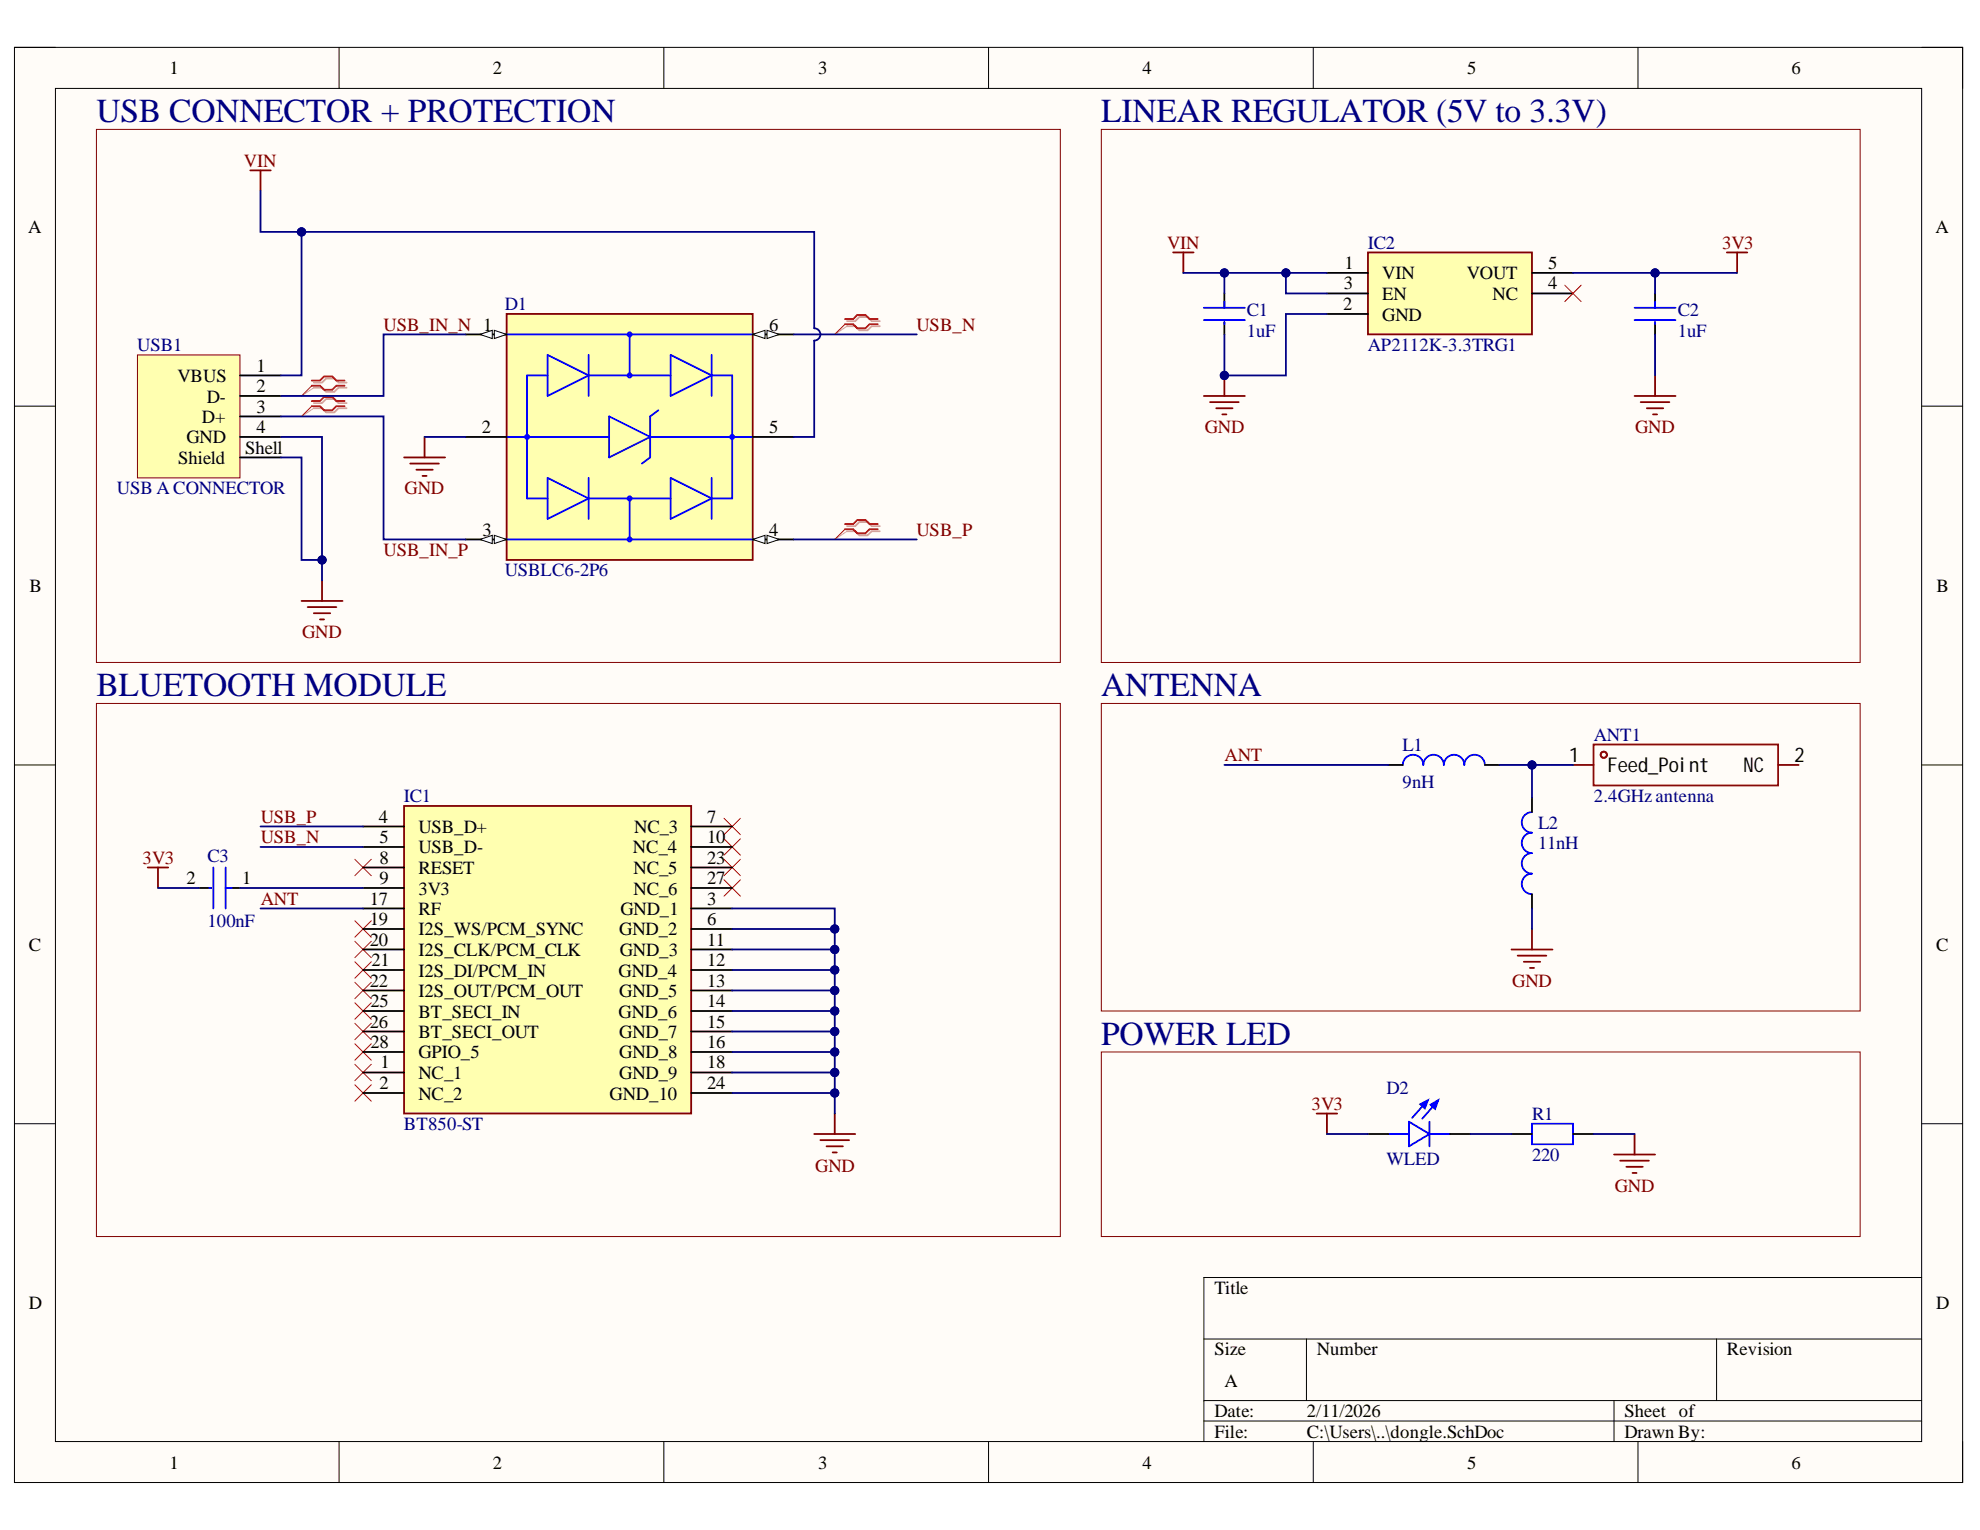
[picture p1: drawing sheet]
<svg xmlns="http://www.w3.org/2000/svg" width="279mm" height="216mm" viewBox="0 0 279 216" stroke-linecap="round" stroke-linejoin="round" font-family="sans-serif">
<path d="M2 6.7h274.9v202.5h-274.9z" fill-rule="evenodd" fill="#fffcf8"/>
<path d="M2 6.7h274.9v202.5h-274.9z" fill="none" stroke="#000" stroke-width=".14"/>
<path d="M7.8 12.5h263.4v190.9h-263.4z" fill-rule="evenodd" fill="#fffcf8"/>
<g fill="none" stroke="#000" stroke-width=".14">
<path d="M2 6.7h5.8M7.8 12.5h263.4v190.9h-263.4zM47.9 6.7v5.8M93.7 6.7v5.8M139.5 6.7v5.8M185.3 6.7v5.8M231.1 6.7v5.8M271.2 6.7h5.7v5.8M2 57.3h5.8M271.2 57.3h5.7M2 107.9h5.8M271.2 107.9h5.7"/>
<path d="M2 158.6h5.8M271.2 158.6h5.7M169.9 188.9h101.3M169.9 197.6h101.3M184.4 188.9v8.7M227.8 197.6v5.8M242.2 188.9v8.7M271.2 180.3h-101.3v23.1M47.9 203.4v5.8M93.7 203.4v5.8M139.5 203.4v5.8M169.9 200.5h101.3"/>
<path d="M185.3 203.4v5.8M231.1 203.4v5.8M276.9 203.4v5.8"/>
</g>
<g fill="none" stroke="#f00" stroke-width=".14">
<path d="M102.2 115.5l2.3 2.3M102.2 118.4l2.3 2.3M104.5 115.5l-2.3 2.3M104.5 118.4l-2.3 2.3M50.1 138.6l2.3 2.3M50.1 135.7l2.3 2.3M50.1 132.8l2.3 2.3M50.1 129.9l2.3 2.3M50.1 121.3l2.3 2.3M52.4 138.6l-2.3 2.3M52.4 135.7l-2.3 2.3M52.4 132.8l-2.3 2.3"/>
<path d="M52.4 129.9l-2.3 2.3M52.4 121.3l-2.3 2.3M102.2 121.3l2.3 2.3M102.2 124.1l2.3 2.4M104.5 121.3l-2.3 2.3M104.5 124.1l-2.3 2.4M50.1 150.2l2.3 2.3M50.1 153.1l2.3 2.3M50.1 147.3l2.3 2.3M50.1 144.4l2.3 2.3M50.1 141.5l2.3 2.3M52.4 150.2l-2.3 2.3"/>
<path d="M52.4 153.1l-2.3 2.3M52.4 147.3l-2.3 2.3M52.4 144.4l-2.3 2.3M52.4 141.5l-2.3 2.3"/>
</g>
<path d="M165.5 35.6h2.9M167 35.6v2.9M117.8 157.1v2.9M114.9 160h5.8M115.8 160.9h4M116.6 161.8h2.3M117.5 162.6h.6" fill="none" stroke="#800000" stroke-width=".25"/>
<g fill="none" stroke="#a00000" stroke-width=".25">
<path d="M224.9 105.1h26v5.7h-26z"/>
<circle cx="226.3" cy="106.5" r=".43"/>
<circle cx="226.3" cy="106.5" r=".44"/>
</g>
<path d="M222 107.9h2.9M250.9 107.9h2.9" fill="none" stroke="#800" stroke-width=".25"/>
<path d="M172.8 41.4v2M172.8 45.5v1.7" fill="none" stroke="#000" stroke-width=".25"/>
<path d="M169.9 43.4h5.8M169.9 45.2h5.8M172.8 42.6v.8M172.8 45.5v.2" fill="none" stroke="#00f" stroke-width=".25"/>
<path d="M193 35.6h23.2v11.6h-23.2z" fill-rule="evenodd" fill="#ffffb0"/>
<path d="M193 35.6h23.2v11.6h-23.2zM169.9 55.9h5.8M170.7 56.7h4.1M171.6 57.6h2.3M172.5 58.5h.6M172.8 53v2.9" fill="none" stroke="#800000" stroke-width=".25"/>
<path d="M187.2 38.5h5.8M216.2 38.5h5.8M187.2 44.3h5.8M187.2 41.4h5.8M216.2 41.4h5.8" fill="none" stroke="#000" stroke-width=".25"/>
<circle cx="172.8" cy="53" r=".58" fill="#000080"/>
<circle cx="172.8" cy="53" r=".58" fill="none" stroke="#000080" stroke-width=".14"/>
<path d="M233.5 41.4v2M233.5 45.5v1.7" fill="none" stroke="#000" stroke-width=".25"/>
<path d="M230.7 43.4h5.7M230.7 45.2h5.7M233.5 42.6v.8M233.5 45.5v.3" fill="none" stroke="#00f" stroke-width=".25"/>
<g fill="none" stroke="#800000" stroke-width=".25">
<path d="M243.7 35.6h2.9M245.1 35.6v2.9M230.7 55.9h5.7M231.5 56.7h4.1M232.4 57.6h2.3M233.3 58.5h.5M233.5 53v2.9M20.8 122.4h2.9M22.3 122.4v2.9M213.3 134h5.8M214.2 134.9h4M215 135.7h2.3"/>
<path d="M215.9 136.6h.6M216.2 131.1v2.9"/>
</g>
<path d="M220.8 40.2l2.3 2.4M223.1 40.2l-2.3 2.4" fill="none" stroke="#f00" stroke-width=".14"/>
<path d="M57 113.7h40.5v43.4h-40.5z" fill-rule="evenodd" fill="#ffffb0"/>
<path d="M57 64.5h5.8M57.9 65.4h4M58.8 66.3h2.3M59.6 67.2h.6M59.9 61.7v2.8M42.5 84.8h5.8M43.4 85.7h4.1M44.3 86.5h2.3M45.2 87.4h.5M45.4 81.9v2.9M57 113.7h40.5v43.4h-40.5z" fill="none" stroke="#800000" stroke-width=".25"/>
<g fill="none" stroke="#000" stroke-width=".25">
<path d="M51.2 116.6h5.8M51.2 119.5h5.8M97.5 116.6h5.8M97.5 119.5h5.8M51.2 128.2h5.8M51.2 131.1h5.8M51.2 122.4h5.8M51.2 125.3h5.8M51.2 134h5.8M51.2 136.9h5.8M51.2 139.8h5.8M97.5 128.2h5.8"/>
<path d="M97.5 131.1h5.8M97.5 122.4h5.8M97.5 125.3h5.8M97.5 134h5.8M97.5 136.9h5.8M97.5 139.8h5.8M51.2 151.3h5.8M51.2 154.2h5.8M51.2 142.7h5.8M51.2 145.6h5.8M51.2 148.4h5.8M97.5 151.3h5.8"/>
<path d="M97.5 154.2h5.8M97.5 142.7h5.8M97.5 145.6h5.8M97.5 148.4h5.8"/>
</g>
<path d="M44.3 54h1.1l.6-.6h1.2l.6 .6h1.1M44.3 54.7h1.1l.6 .6h1.2l.6-.6h1.1M44.3 56.9h1.1l.6-.6h1.2l.6 .6h1.1M44.3 57.6h1.1l.6 .6h1.2l.6-.6h1.1M119.5 45.3h1.2l.6-.6h1.1l.6 .6h1.2M119.5 46h1.2l.6 .6h1.1l.6-.6h1.2M119.5 74.2h1.2l.6-.5h1.1l.6 .5h1.2M119.5 75h1.2l.6 .5h1.1l.6-.5h1.2" fill="none" stroke="#d0a19e" stroke-width=".25"/>
<path d="M44.3 54.7l-1.8 1.2M44.3 57.6l-1.8 1.2M119.5 46l-1.7 1.2M119.5 75l-1.7 1.1" fill="none" stroke="#d0a19e" stroke-width=".14"/>
<path d="M44 53.7h1.2l.5-.6h1.2l.6 .6h1.1M44 54.4h1.2l.5 .6h1.2l.6-.6h1.1M44 56.6h1.2l.5-.6h1.2l.6 .6h1.1M44 57.3h1.2l.5 .6h1.2l.6-.6h1.1M119.2 45h1.2l.6-.6h1.1l.6 .6h1.2M119.2 45.7h1.2l.6 .6h1.1l.6-.6h1.2M119.2 74h1.2l.6-.6h1.1l.6 .6h1.2M119.2 74.7h1.2l.6 .6h1.1l.6-.6h1.2" fill="none" stroke="#f00" stroke-width=".25"/>
<path d="M44 54.4l-1.5 1.5M44 57.3l-1.5 1.5M119.2 45.7l-1.4 1.5M119.2 74.7l-1.4 1.4" fill="none" stroke="#f00" stroke-width=".14"/>
<path d="M71.5 44.3h34.7v34.7h-34.7z" fill-rule="evenodd" fill="#ffffb0"/>
<path d="M71.5 44.3h34.7v34.7h-34.7z" fill="none" stroke="#800000" stroke-width=".25"/>
<g fill="none" stroke="#00f" stroke-width=".25">
<path d="M71.5 47.2h34.7M77.3 50.1l5.8 2.9-5.8 2.9zM77.3 53h-2.9v17.3h2.9M83.1 50.1v5.8M83.1 53h11.5M86 58.8l5.7 2.9-5.7 2.8zM88.9 47.2v5.8M92.9 57.9l-1.2 .9v5.7l-1.1 .9M94.6 50.1l5.8 2.9-5.8 2.9zM100.4 50.1v5.8M100.4 53h2.9v17.3h-2.9M71.5 61.7h14.5"/>
<path d="M71.5 76.1h34.7M77.3 67.4l5.8 2.9-5.8 2.9zM83.1 67.4v5.8M83.1 70.3h11.5M88.9 70.3v5.8M91.7 61.7h14.5M94.6 67.4l5.8 2.9-5.8 2.9zM100.4 67.4v5.8"/>
<circle cx="88.9" cy="47.2" r=".29"/>
<circle cx="88.9" cy="53" r=".29"/>
<circle cx="74.4" cy="61.7" r=".29"/>
<circle cx="88.9" cy="76.1" r=".29"/>
<circle cx="88.9" cy="70.3" r=".29"/>
<circle cx="103.3" cy="61.7" r=".29"/>
</g>
<path d="M65.7 47.2h5.8" fill="none" stroke="#000" stroke-width=".25"/>
<path d="M69.8 46.6l1.7 .6-1.7 .6z" fill="#f8fcff"/>
<path d="M69.8 46.6l1.7 .6-1.7 .6z" fill="none" stroke="#000" stroke-width=".14"/>
<path d="M67.7 47.2l1.8-.6v1.2z" fill="#f8fcff"/>
<path d="M67.7 47.2l1.8-.6v1.2z" fill="none" stroke="#000" stroke-width=".14"/>
<path d="M65.7 61.7h5.8M65.7 76.1h5.8" fill="none" stroke="#000" stroke-width=".25"/>
<path d="M69.8 75.5l1.7 .6-1.7 .6z" fill="#f8fcff"/>
<path d="M69.8 75.5l1.7 .6-1.7 .6z" fill="none" stroke="#000" stroke-width=".14"/>
<path d="M67.7 76.1l1.8-.6v1.2z" fill="#f8fcff"/>
<path d="M67.7 76.1l1.8-.6v1.2z" fill="none" stroke="#000" stroke-width=".14"/>
<path d="M106.2 76.1h5.8" fill="none" stroke="#000" stroke-width=".25"/>
<path d="M106.2 76.1l1.8-.6v1.2z" fill="#f8fcff"/>
<path d="M106.2 76.1l1.8-.6v1.2z" fill="none" stroke="#000" stroke-width=".14"/>
<path d="M108.2 75.5l1.8 .6-1.8 .6z" fill="#f8fcff"/>
<path d="M108.2 75.5l1.8 .6-1.8 .6z" fill="none" stroke="#000" stroke-width=".14"/>
<path d="M106.2 47.2h5.8M106.2 61.7h5.8" fill="none" stroke="#000" stroke-width=".25"/>
<path d="M106.2 47.2l1.8-.6v1.2z" fill="#f8fcff"/>
<path d="M106.2 47.2l1.8-.6v1.2z" fill="none" stroke="#000" stroke-width=".14"/>
<path d="M108.2 46.6l1.8 .6-1.8 .6z" fill="#f8fcff"/>
<path d="M108.2 46.6l1.8 .6-1.8 .6z" fill="none" stroke="#000" stroke-width=".14"/>
<path d="M198 107.9a1.45 1.45 0 0 1 1.4-1.4 1.45 1.45 0 0 1 1.4 1.4 1.45 1.45 0 0 1 1.5-1.4 1.45 1.45 0 0 1 1.4 1.4 1.44 1.44 0 0 1 1.5-1.4 1.44 1.44 0 0 1 1.4 1.4 1.45 1.45 0 0 1 1.5-1.4 1.45 1.45 0 0 1 1.4 1.4M216.2 114.6a1.45 1.45 0 0 0-1.5 1.5 1.45 1.45 0 0 0 1.5 1.4 1.44 1.44 0 0 0-1.5 1.4 1.44 1.44 0 0 0 1.5 1.5 1.45 1.45 0 0 0-1.5 1.4 1.45 1.45 0 0 0 1.5 1.5 1.45 1.45 0 0 0-1.5 1.4 1.45 1.45 0 0 0 1.5 1.5" fill="none" stroke="#00f" stroke-width=".25"/>
<path d="M195.9 107.9h2.1M209.5 107.9h2.1M216.2 112.6v2M216.2 126.2v2" fill="none" stroke="#000" stroke-width=".25"/>
<path d="M35.3 24h2.9M36.8 24v2.9" fill="none" stroke="#800000" stroke-width=".25"/>
<path d="M19.4 50.1h14.5v17.3h-14.5z" fill-rule="evenodd" fill="#ffffb0"/>
<path d="M19.4 50.1h14.5v17.3h-14.5z" fill="none" stroke="#800000" stroke-width=".14"/>
<path d="M33.9 53h5.8M33.9 55.9h5.8M33.9 58.8h5.8M33.9 61.7h5.8M33.9 64.5h5.8" fill="none" stroke="#000" stroke-width=".25"/>
<path d="M198.8 158.3l2.9 1.7-2.9 1.8zM201.3 155.4l-2 2.3M201.7 158.3v3.5M202.7 155.5l-2 2.4M195.9 160h2.9M201.7 160h2.9" fill="none" stroke="#00f" stroke-width=".25"/>
<path d="M200.4 155.8l1.1-.5-.4 1.1z" fill="#00f"/>
<path d="M200.4 155.8l1.1-.5-.4 1.1z" fill="none" stroke="#00f" stroke-width=".25"/>
<path d="M201.9 155.9l1-.6-.4 1.2z" fill="#00f"/>
<path d="M201.9 155.9l1-.6-.4 1.2zM216.2 158.6h5.8v2.9h-5.8z" fill="none" stroke="#00f" stroke-width=".25"/>
<path d="M193 160h2.9M204.6 160h2.9M213.3 160h2.9M222 160h2.9" fill="none" stroke="#000" stroke-width=".25"/>
<path d="M185.8 157.1h2.9M187.2 157.1v2.9M227.8 162.9h5.7M228.6 163.8h4.1M229.5 164.6h2.3M230.4 165.5h.5M230.7 160v2.9" fill="none" stroke="#800000" stroke-width=".25"/>
<path d="M13.6 18.3h136v75.2h-136zM155.4 18.3h107.1v75.2h-107.1zM13.6 99.3h136v75.2h-136zM155.4 99.3h107.1v43.4h-107.1zM155.4 148.4h107.1v26.1h-107.1z" fill="none" stroke="#800000" stroke-width=".14"/>
<path d="M103.3 128.2h14.5v28.9" fill="none" stroke="#000080" stroke-width=".25"/>
<circle cx="117.8" cy="131.1" r=".58" fill="#000080"/>
<circle cx="117.8" cy="131.1" r=".58" fill="none" stroke="#000080" stroke-width=".14"/>
<circle cx="117.8" cy="134" r=".58" fill="#000080"/>
<circle cx="117.8" cy="134" r=".58" fill="none" stroke="#000080" stroke-width=".14"/>
<circle cx="117.8" cy="136.9" r=".58" fill="#000080"/>
<circle cx="117.8" cy="136.9" r=".58" fill="none" stroke="#000080" stroke-width=".14"/>
<circle cx="117.8" cy="139.8" r=".58" fill="#000080"/>
<circle cx="117.8" cy="139.8" r=".58" fill="none" stroke="#000080" stroke-width=".14"/>
<circle cx="117.8" cy="142.7" r=".58" fill="#000080"/>
<circle cx="117.8" cy="142.7" r=".58" fill="none" stroke="#000080" stroke-width=".14"/>
<circle cx="117.8" cy="145.6" r=".58" fill="#000080"/>
<circle cx="117.8" cy="145.6" r=".58" fill="none" stroke="#000080" stroke-width=".14"/>
<circle cx="117.8" cy="148.4" r=".58" fill="#000080"/>
<circle cx="117.8" cy="148.4" r=".58" fill="none" stroke="#000080" stroke-width=".14"/>
<circle cx="117.8" cy="151.3" r=".58" fill="#000080"/>
<circle cx="117.8" cy="151.3" r=".58" fill="none" stroke="#000080" stroke-width=".14"/>
<circle cx="117.8" cy="154.2" r=".58" fill="#000080"/>
<circle cx="117.8" cy="154.2" r=".58" fill="none" stroke="#000080" stroke-width=".14"/>
<path d="M103.3 154.2h14.5" fill="none" stroke="#000080" stroke-width=".25"/>
<circle cx="117.8" cy="154.2" r=".58" fill="#000080"/>
<circle cx="117.8" cy="154.2" r=".58" fill="none" stroke="#000080" stroke-width=".14"/>
<path d="M103.3 151.3h14.5" fill="none" stroke="#000080" stroke-width=".25"/>
<circle cx="117.8" cy="151.3" r=".58" fill="#000080"/>
<circle cx="117.8" cy="151.3" r=".58" fill="none" stroke="#000080" stroke-width=".14"/>
<path d="M103.3 148.4h14.5" fill="none" stroke="#000080" stroke-width=".25"/>
<circle cx="117.8" cy="148.4" r=".58" fill="#000080"/>
<circle cx="117.8" cy="148.4" r=".58" fill="none" stroke="#000080" stroke-width=".14"/>
<path d="M103.3 145.6h14.5" fill="none" stroke="#000080" stroke-width=".25"/>
<circle cx="117.8" cy="145.6" r=".58" fill="#000080"/>
<circle cx="117.8" cy="145.6" r=".58" fill="none" stroke="#000080" stroke-width=".14"/>
<path d="M103.3 142.7h14.5" fill="none" stroke="#000080" stroke-width=".25"/>
<circle cx="117.8" cy="142.7" r=".58" fill="#000080"/>
<circle cx="117.8" cy="142.7" r=".58" fill="none" stroke="#000080" stroke-width=".14"/>
<path d="M103.3 139.8h14.5" fill="none" stroke="#000080" stroke-width=".25"/>
<circle cx="117.8" cy="139.8" r=".58" fill="#000080"/>
<circle cx="117.8" cy="139.8" r=".58" fill="none" stroke="#000080" stroke-width=".14"/>
<path d="M103.3 136.9h14.5" fill="none" stroke="#000080" stroke-width=".25"/>
<circle cx="117.8" cy="136.9" r=".58" fill="#000080"/>
<circle cx="117.8" cy="136.9" r=".58" fill="none" stroke="#000080" stroke-width=".14"/>
<path d="M103.3 134h14.5" fill="none" stroke="#000080" stroke-width=".25"/>
<circle cx="117.8" cy="134" r=".58" fill="#000080"/>
<circle cx="117.8" cy="134" r=".58" fill="none" stroke="#000080" stroke-width=".14"/>
<path d="M103.3 131.1h14.5" fill="none" stroke="#000080" stroke-width=".25"/>
<circle cx="117.8" cy="131.1" r=".58" fill="#000080"/>
<circle cx="117.8" cy="131.1" r=".58" fill="none" stroke="#000080" stroke-width=".14"/>
<path d="M167 38.5h20.2M36.8 119.5h14.4M36.8 116.6h14.4M36.8 128.2h14.4" fill="none" stroke="#000080" stroke-width=".25"/>
<circle cx="181.5" cy="38.5" r=".58" fill="#000080"/>
<circle cx="181.5" cy="38.5" r=".58" fill="none" stroke="#000080" stroke-width=".14"/>
<circle cx="172.8" cy="38.5" r=".58" fill="#000080"/>
<circle cx="172.8" cy="38.5" r=".58" fill="none" stroke="#000080" stroke-width=".14"/>
<path d="M172.8 38.5v2.9" fill="none" stroke="#000080" stroke-width=".25"/>
<circle cx="172.8" cy="38.5" r=".58" fill="#000080"/>
<circle cx="172.8" cy="38.5" r=".58" fill="none" stroke="#000080" stroke-width=".14"/>
<path d="M181.5 38.5v2.9h5.7" fill="none" stroke="#000080" stroke-width=".25"/>
<circle cx="181.5" cy="38.5" r=".58" fill="#000080"/>
<circle cx="181.5" cy="38.5" r=".58" fill="none" stroke="#000080" stroke-width=".14"/>
<path d="M187.2 44.3h-5.7v8.7h-8.7v-5.8" fill="none" stroke="#000080" stroke-width=".25"/>
<circle cx="172.8" cy="53" r=".58" fill="#000080"/>
<circle cx="172.8" cy="53" r=".58" fill="none" stroke="#000080" stroke-width=".14"/>
<path d="M222 38.5h23.1" fill="none" stroke="#000080" stroke-width=".25"/>
<circle cx="233.5" cy="38.5" r=".58" fill="#000080"/>
<circle cx="233.5" cy="38.5" r=".58" fill="none" stroke="#000080" stroke-width=".14"/>
<path d="M233.5 38.5v2.9" fill="none" stroke="#000080" stroke-width=".25"/>
<circle cx="233.5" cy="38.5" r=".58" fill="#000080"/>
<circle cx="233.5" cy="38.5" r=".58" fill="none" stroke="#000080" stroke-width=".14"/>
<path d="M233.5 47.2v5.8M39.7 61.7h5.7v17.3h-2.9v-14.5h-2.8M59.9 61.7h5.8M216.2 128.2v2.9" fill="none" stroke="#000080" stroke-width=".25"/>
<circle cx="45.4" cy="79" r=".58" fill="#000080"/>
<circle cx="45.4" cy="79" r=".58" fill="none" stroke="#000080" stroke-width=".14"/>
<path d="M45.4 79v2.9" fill="none" stroke="#000080" stroke-width=".25"/>
<circle cx="45.4" cy="79" r=".58" fill="#000080"/>
<circle cx="45.4" cy="79" r=".58" fill="none" stroke="#000080" stroke-width=".14"/>
<path d="M39.7 58.8h14.4v17.3h11.6M39.7 53h2.8v-20.3h72.4v13.6a.87 .87 0 0 1 .9 .9 .87 .87 0 0 1-.9 .9v13.6h-2.9M65.7 47.2h-11.6v8.7h-14.4M112 47.2h17.4M112 76.1h17.4" fill="none" stroke="#000080" stroke-width=".25"/>
<circle cx="42.5" cy="32.7" r=".58" fill="#000080"/>
<circle cx="42.5" cy="32.7" r=".58" fill="none" stroke="#000080" stroke-width=".14"/>
<path d="M172.8 107.9h23.1M211.6 107.9h10.4" fill="none" stroke="#000080" stroke-width=".25"/>
<circle cx="216.2" cy="107.9" r=".58" fill="#000080"/>
<circle cx="216.2" cy="107.9" r=".58" fill="none" stroke="#000080" stroke-width=".14"/>
<path d="M216.2 107.9v4.7" fill="none" stroke="#000080" stroke-width=".25"/>
<circle cx="216.2" cy="107.9" r=".58" fill="#000080"/>
<circle cx="216.2" cy="107.9" r=".58" fill="none" stroke="#000080" stroke-width=".14"/>
<path d="M36.8 26.9v5.8h5.7M187.2 160h5.8M207.5 160h5.8M224.9 160h5.8" fill="none" stroke="#000080" stroke-width=".25"/>
<circle cx="42.5" cy="32.7" r=".58" fill="#000080"/>
<circle cx="42.5" cy="32.7" r=".58" fill="none" stroke="#000080" stroke-width=".14"/>
<path d="M28.1 125.3h1.7M31.8 125.3h2.1" fill="none" stroke="#000" stroke-width=".25"/>
<path d="M29.5 125.3h.3M30.1 122.4v5.8M31.8 122.4v5.8M31.8 125.3h.9" fill="none" stroke="#00f" stroke-width=".25"/>
<path d="M22.3 125.3h5.8M33.9 125.3h17.3" fill="none" stroke="#000080" stroke-width=".25"/>
<g font-size="4.7" fill="#000080">
<text x="13.6" y="17.3">USB CONNECTOR + PROTECTION</text>
<text x="155.4" y="17.3">LINEAR REGULATOR (5V to 3.3V)</text>
<text x="13.6" y="98.3">BLUETOOTH MODULE</text>
<text x="155.4" y="98.3">ANTENNA</text>
<text x="155.4" y="147.5">POWER LED</text>
</g>
<g font-size="2.9">
<text x="221.4" y="107.6">1</text>
<text x="253.2" y="107.6">2</text>
<text x="226.8" y="109">Feed_Point</text>
<text x="246" y="109">NC</text>
</g>
<g font-size="2.6">
<text x="23.9" y="10.5">1</text>
<text x="69.5" y="10.5">2</text>
<text x="115.5" y="10.5">3</text>
<text x="161.2" y="10.5">4</text>
<text x="207.1" y="10.5">5</text>
<text x="252.8" y="10.5">6</text>
<text x="4" y="32.9">A</text>
<text x="273.1" y="32.9">A</text>
<text x="189.6" y="40.8">3</text>
<text x="189.7" y="38">1</text>
<text x="195" y="39.4">VIN</text>
<text x="207" y="39.4">VOUT</text>
<text x="218.5" y="40.8">4</text>
<text x="218.5" y="38">5</text>
<text x="108.5" y="46.7">6</text>
<text x="189.5" y="43.8">2</text>
<text x="195" y="45.2">GND</text>
<text x="195" y="42.3">EN</text>
<text x="210.6" y="42.3">NC</text>
<text x="25" y="53.9">VBUS</text>
<text x="36.2" y="52.4">1</text>
<text x="28.5" y="59.7">D+</text>
<text x="29.2" y="56.8">D-</text>
<text x="36.2" y="55.3">2</text>
<text x="36.2" y="58.3">3</text>
<text x="25.1" y="65.5">Shield</text>
<text x="26.3" y="62.6">GND</text>
<text x="34.6" y="64">Shell</text>
<text x="36.2" y="61.1">4</text>
<text x="68" y="61.1">2</text>
<text x="108.5" y="61.1">5</text>
<text x="68.1" y="75.6">3</text>
<text x="108.5" y="75.6">4</text>
<text x="4.1" y="83.5">B</text>
<text x="273.3" y="83.5">B</text>
<text x="53.5" y="116.1">4</text>
<text x="53.5" y="119">5</text>
<text x="59" y="117.5">USB_D+</text>
<text x="89.5" y="117.5">NC_3</text>
<text x="99.8" y="116.1">7</text>
<text x="99.8" y="119">10</text>
<text x="26.3" y="124.8">2</text>
<text x="34.2" y="124.8">1</text>
<text x="53.5" y="121.9">8</text>
<text x="53.5" y="124.8">9</text>
<text x="59" y="120.4">USB_D-</text>
<text x="59" y="123.3">RESET</text>
<text x="89.3" y="120.4">NC_4</text>
<text x="89.4" y="123.3">NC_5</text>
<text x="99.8" y="121.9">23</text>
<text x="99.8" y="124.8">27</text>
<text x="52.2" y="127.7">17</text>
<text x="52.2" y="130.6">19</text>
<text x="59" y="126.2">3V3</text>
<text x="59" y="129.1">RF</text>
<text x="59" y="132">I2S_WS/PCM_SYNC</text>
<text x="87.4" y="132">GND_2</text>
<text x="87.5" y="129.1">GND_1</text>
<text x="89.4" y="126.2">NC_6</text>
<text x="99.8" y="127.7">3</text>
<text x="99.8" y="130.6">6</text>
<text x="4.1" y="134.2">C</text>
<text x="52.2" y="133.4">20</text>
<text x="52.4" y="136.3">21</text>
<text x="59" y="134.9">I2S_CLK/PCM_CLK</text>
<text x="59" y="137.8">I2S_DI/PCM_IN</text>
<text x="87.3" y="137.8">GND_4</text>
<text x="87.5" y="134.9">GND_3</text>
<text x="99.8" y="133.4">11</text>
<text x="99.8" y="136.3">12</text>
<text x="273.2" y="134.2">C</text>
<text x="52.2" y="139.3">22</text>
<text x="52.3" y="142.1">25</text>
<text x="59" y="140.7">I2S_OUT/PCM_OUT</text>
<text x="59" y="143.6">BT_SECI_IN</text>
<text x="87.3" y="143.6">GND_6</text>
<text x="87.4" y="140.7">GND_5</text>
<text x="99.8" y="139.3">13</text>
<text x="99.8" y="142.1">14</text>
<text x="52.2" y="145">26</text>
<text x="52.3" y="147.9">28</text>
<text x="59" y="146.5">BT_SECI_OUT</text>
<text x="59" y="149.3">GPIO_5</text>
<text x="87.4" y="146.5">GND_7</text>
<text x="87.4" y="149.3">GND_8</text>
<text x="99.8" y="145">15</text>
<text x="99.8" y="147.9">16</text>
<text x="53.5" y="153.7">2</text>
<text x="53.7" y="150.8">1</text>
<text x="59" y="152.3">NC_1</text>
<text x="59" y="155.2">NC_2</text>
<text x="86" y="155.2">GND_10</text>
<text x="87.4" y="152.3">GND_9</text>
<text x="99.8" y="150.8">18</text>
<text x="99.8" y="153.7">24</text>
<text x="4.1" y="184.8">D</text>
<text x="171.4" y="182.6">Title</text>
<text x="273.2" y="184.8">D</text>
<text x="171.4" y="191.3">Size</text>
<text x="185.8" y="191.3">Number</text>
<text x="243.7" y="191.3">Revision</text>
<text x="172.8" y="195.7">A</text>
<text x="171.4" y="200">Date:</text>
<text x="171.4" y="202.9">File:</text>
<text x="184.4" y="200">2/11/2026</text>
<text x="184.4" y="202.9">C:\Users\..\dongle.SchDoc</text>
<text x="229.2" y="200">Sheet of</text>
<text x="229.2" y="202.9">Drawn By:</text>
<text x="23.9" y="207.3">1</text>
<text x="69.5" y="207.3">2</text>
<text x="115.5" y="207.3">3</text>
<text x="161.2" y="207.3">4</text>
<text x="207.1" y="207.3">5</text>
<text x="252.8" y="207.3">6</text>
</g>
<g font-size="2.6" fill="#800000">
<text x="34.4" y="23.5">VIN</text>
<text x="164.7" y="35.1">VIN</text>
<text x="243" y="35.1">3V3</text>
<text x="54.1" y="46.7">USB_IN_N 1</text>
<text x="129.3" y="46.7">USB_N</text>
<text x="170" y="61.1">GND</text>
<text x="230.7" y="61.1">GND</text>
<text x="57.1" y="69.8">GND</text>
<text x="129.3" y="75.6">USB_P</text>
<text x="54.1" y="78.5">USB_IN_P</text>
<text x="42.6" y="90.1">GND</text>
<text x="172.8" y="107.4">ANT</text>
<text x="36.8" y="116.1">USB_P</text>
<text x="36.8" y="119">USB_N</text>
<text x="20.1" y="121.9">3V3</text>
<text x="36.8" y="127.7">ANT</text>
<text x="213.4" y="139.3">GND</text>
<text x="185.1" y="156.6">3V3</text>
<text x="115" y="165.3">GND</text>
<text x="227.9" y="168.2">GND</text>
</g>
<g font-size="2.6" fill="#000080">
<text x="193" y="35.1">IC2</text>
<text x="71.2" y="43.8">D1</text>
<text x="175.9" y="44.7">C1</text>
<text x="175.9" y="47.5">1uF</text>
<text x="236.7" y="44.7">C2</text>
<text x="236.7" y="47.5">1uF</text>
<text x="19.4" y="49.6">USB1</text>
<text x="193" y="49.6">AP2112K-3.3TRG1</text>
<text x="16.5" y="69.8">USB A CONNECTOR</text>
<text x="71.2" y="81.3">USBLC6-2P6</text>
<text x="197.9" y="106">L1</text>
<text x="224.9" y="104.5">ANT1</text>
<text x="57" y="113.2">IC1</text>
<text x="197.9" y="111.2">9nH</text>
<text x="224.9" y="113.2">2.4GHzantenna</text>
<text x="217" y="116.9">L2</text>
<text x="217" y="119.8">11nH</text>
<text x="29.3" y="121.6">C3</text>
<text x="29.3" y="130.8">100nF</text>
<text x="195.6" y="154.4">D2</text>
<text x="57" y="159.5">BT850-ST</text>
<text x="216.2" y="158">R1</text>
<text x="195.6" y="164.4">WLED</text>
<text x="216.2" y="163.8">220</text>
</g>
</svg>
